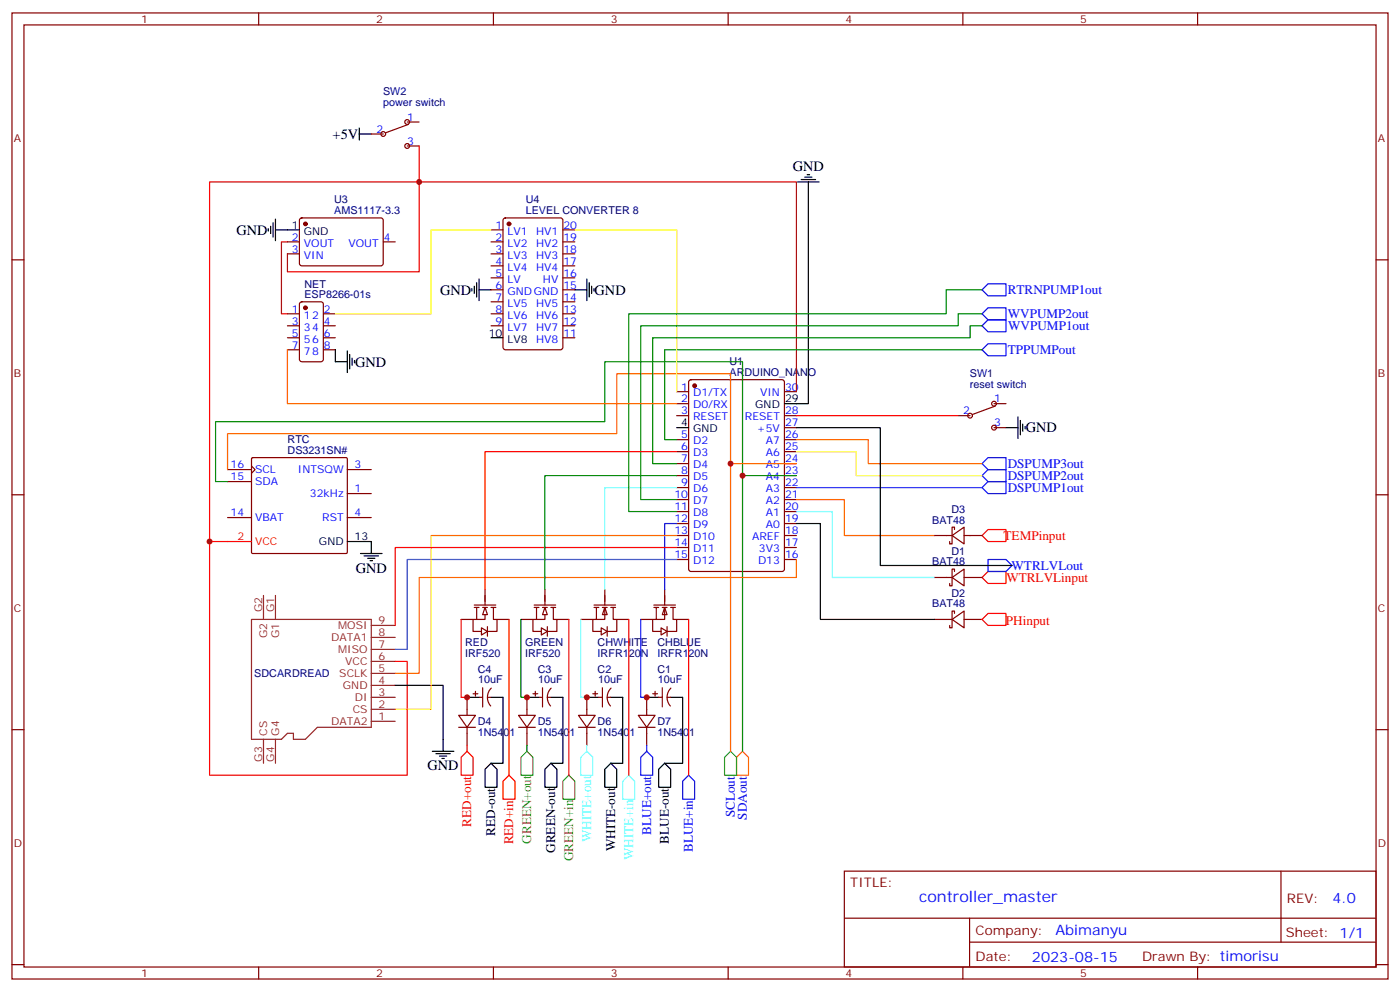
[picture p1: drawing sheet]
<svg xmlns="http://www.w3.org/2000/svg" width="412mm" height="292mm" viewBox="0 0 412 292" stroke-linecap="round" stroke-linejoin="round" font-family="sans-serif">
<g fill="none" stroke="#870000" stroke-width=".35">
<path d="M3.5 3.8h405.4v284.3h-405.4zM7.1 7.3h398.2v277.3h-398.2zM76.2 3.8v3.5M145.3 3.8v3.5M214.5 3.8v3.5M283.6 3.8v3.5M352.8 3.8v3.5M3.5 76.5h3.6M84.7 71.2h3.5M84.7 74.7h3.5M88.4 64.3l.5-.2 23.6 .1 .4 .6-.1 13-.6 .4h-23.6l-.4-.7v-12.7zM112.9 71.2h3.5"/>
<path d="M144.6 71.2h3.6M144.6 74.7h3.6M144.6 67.7h3.6M144.6 78.2h3.6M148.4 64.3l.5-.2h16.2l.7 .5v37.6l-.5 .7h-16.4l-.7-.4v-37.7zM165.8 71.2h3.5M165.8 74.7h3.5M165.8 67.7h3.5M165.8 78.2h3.5M405.3 76.5h3.6M84.7 92.4h3.5M84.7 95.9h3.5"/>
<path d="M84.7 99.4h3.5M88.4 89l.5-.2h5.6l.7 .5v16.5l-.4 .6-5.9 .1-.7-.5v-16.5zM95.2 92.4h3.6M95.2 95.9h3.6M95.2 99.4h3.6M144.6 92.4h3.6M144.6 95.9h3.6M144.6 81.8h3.6M144.6 85.3h3.6M144.6 88.8h3.6M165.8 92.4h3.5M165.8 95.9h3.5"/>
<path d="M165.8 99.4h3.5M165.8 81.8h3.5M165.8 85.3h3.5M165.8 88.8h3.5M84.7 102.9h3.5M95.2 102.9h3.6M199.3 115.3h3.5M199.3 118.8h3.5M203.1 112l.5-.2h26.8l.6 .4 .1 55.3-.5 .6-27 .1-.7-.5-.1-55.2zM231.1 115.3h3.5M67 138.2h7.1M74.1 137.2l1 1-1 1.1"/>
<path d="M74.1 134.9l.3-.2h27.7l.2 .3-.1 27.7-.2 .2h-27.7l-.2-.3zM102.3 138.2h7.1M199.3 122.3h3.5M199.3 129.4h3.5M199.3 132.9h3.5M199.3 136.5h3.5M199.3 140h3.5M231.1 122.3h3.5M231.1 129.4h3.5M231.1 132.9h3.5M231.1 136.5h3.5M231.1 140h3.5"/>
<path d="M231.1 125.9h3.5M3.5 145.6h3.6M67 152.3h7.1M67 141.7h7.1M102.3 145.3h7.1M102.3 152.3h7.1M199.3 143.5h3.5M199.3 147h3.5M199.3 150.6h3.5M199.3 154.1h3.5M199.3 157.6h3.5M231.1 143.5h3.5"/>
<path d="M231.1 147h3.5M231.1 150.6h3.5M231.1 154.1h3.5M231.1 157.6h3.5M405.3 145.6h3.6M199.3 161.1h3.5M199.3 164.7h3.5M231.1 161.1h3.5M231.1 164.7h3.5M275.2 182.3h5.3M280.5 182.3l3.5-2.5v5zM281.2 180.6v-.8h-.7v5h-.7v-.7"/>
<path d="M284 182.3h5.3M3.5 214.8h3.6M405.3 214.8h3.6M248.7 256.4h156.6v28.2h-156.6zM377.3 256.4v20.9M248.7 270.2h156.5M285.6 277.3h119.6M285.6 270.2v14.2M3.5 283.9h3.6M76.2 284.6v3.5M145.3 284.6v3.5M214.5 284.6v3.5"/>
<path d="M283.6 284.6v3.5M352.8 284.6v3.5M405.3 283.9h3.6"/>
</g>
<g fill="#870000" stroke="#870000" stroke-width=".35">
<circle cx="204.6" cy="113.5" r=".53"/>
<circle cx="90" cy="90.6" r=".53"/>
<circle cx="90" cy="65.9" r=".53"/>
<circle cx="149.9" cy="65.9" r=".53"/>
</g>
<g fill="none" stroke="#000" stroke-width=".35">
<path d="M234.9 53.6h6.4M236 52.8h4.2M237.1 52.1h2.1M237.8 51.4h.7M238.1 53.6v65.2h-7M79 67.3v.7M79.7 66.6v2.1M80.4 65.5v4.3M81.1 67.7h7.1M81.1 64.5v6.3M139 84.9v.8M139.7 84.2v2.2"/>
<path d="M140.4 83.2v4.2M141.1 85.3h3.5M141.1 82.1v6.4M144.6 99.4h3.6M169.3 85.3h3.6M172.9 82.1v6.4M173.6 83.2v4.2M174.3 84.2v2.2M175 84.9v.8M98.8 102.9v3.6h3.5M102.3 103.3v6.3M103 104.4v4.2"/>
<path d="M103.7 105.4v2.1M104.4 106.1v.7M199.3 125.9h3.5M102.3 159.4h7.1v3.5M106.2 162.9h6.3M107.2 163.6h4.3M108.3 164.3h2.1M109 165h.7M116.4 201.7h14.1v19.4M127.4 221.1h6.3M128.4 221.8h4.2M129.5 222.5h2.1"/>
<path d="M130.2 223.2h.7"/>
</g>
<g fill="none" stroke="#8c2424" stroke-width=".35">
<path d="M77.6 175.3v7M81.1 175.3v7M74.1 182.3h35.3v31.8h-15.9l-3.5 3.5h-3.6v-1.8h-1.7l-1.8 1.8h-8.8zM109.4 198.2h7M109.4 194.7h7M109.4 191.1h7M109.4 187.6h7M109.4 184.1h7M77.6 217.6v7M81.1 217.6v7M109.4 212.3h7M109.4 208.8h7"/>
<path d="M109.4 205.2h7M109.4 201.7h7"/>
</g>
<path d="M84.7 71.2h-1.8v21.2h1.8M84.7 74.7v5.3h38.8v-26.4h111.1v61.7" fill="none" stroke="#c00" stroke-width=".35"/>
<path d="M144.6 67.7h-17.6v24.7h-28.2" fill="none" stroke="#ff0" stroke-width=".35"/>
<path d="M123.5 53.6h-61.8v105.8h12.4M61.7 159.4v68.8h58.2v-33.5h-3.5" fill="none" stroke="#f00" stroke-width=".35"/>
<path d="M234.6 140h-15.9v-33.5h-40.5v17.6h-114.7v17.6h3.5" fill="none" stroke="#008700" stroke-width=".35"/>
<path d="M234.6 136.5h-19.4v-26.5h-33.5v17.6h-114.7v10.6" fill="none" stroke="#f60" stroke-width=".35"/>
<g fill="#fff" stroke="#870000" stroke-width=".35">
<path d="M195.8 178.8l.7 2.1h-1.4z"/>
<path d="M194.7 184.8l1.8 1-1.8 1.1z"/>
</g>
<path d="M192.6 178.1h6.4M192.6 178.8h1.4M193.3 178.8v3.5M195.1 178.8h1.4M195.8 178.8v3.5h-3.5v3.5h2.4M195.8 173.5v4.6M197.6 178.8h1.4M198.3 178.8v3.5h1v3.5h-2.8M188.7 182.3h3.6M196.5 184.4v2.9M199.3 182.3h3.5" fill="none" stroke="#870000" stroke-width=".35"/>
<g fill="#fff" stroke="#870000" stroke-width=".35">
<path d="M178.2 178.8l.7 2.1h-1.5z"/>
<path d="M177.1 184.8l1.8 1-1.8 1.1z"/>
</g>
<g fill="none" stroke="#870000" stroke-width=".35">
<path d="M157.3 178.1h6.4M157.3 178.8h1.4M158 178.8v3.5M159.8 178.8h1.4M160.5 178.8v3.5h-3.5v3.5h2.5M160.5 173.5v4.6M162.3 178.8h1.4M163 178.8v3.5h1v3.5h-2.8M175 178.1h6.3M175 178.8h1.4M175.7 178.8v3.5M177.4 178.8h1.5"/>
<path d="M178.2 178.8v3.5h-3.6v3.5h2.5M178.2 173.5v4.6M179.9 178.8h1.4M180.6 178.8v3.5h1.1v3.5h-2.8M153.5 182.3h3.5M161.2 184.4v2.9M164 182.3h3.6M171.1 182.3h3.5M178.9 184.4v2.9M181.7 182.3h3.5"/>
</g>
<g fill="#fff" stroke="#870000" stroke-width=".35">
<path d="M159.5 184.8l1.7 1-1.7 1.1z"/>
<path d="M160.5 178.8l.7 2.1h-1.4z"/>
</g>
<path d="M139.7 178.8h1.4M139.7 178.1h6.3M140.4 178.8v3.5M142.2 178.8h1.4M142.9 178.8v3.5h-3.6v3.5h2.5M142.9 173.5v4.6M144.6 178.8h1.4M145.3 178.8v3.5h1.1v3.5h-2.8M135.8 182.3h3.5M143.6 184.4v2.9M146.4 182.3h3.5" fill="none" stroke="#870000" stroke-width=".35"/>
<g fill="#fff" stroke="#870000" stroke-width=".35">
<path d="M141.8 184.8l1.8 1-1.8 1.1z"/>
<path d="M142.9 178.8l.7 2.1h-1.4z"/>
</g>
<g fill="none" stroke="#00f" stroke-width=".35">
<path d="M289.3 92.4l1.7-1.8h5.3v3.5h-5.3zM289.3 85.3l1.7-1.8h5.3v3.6h-5.3zM291 94.1h5.3v3.5h-5.3l-1.7-1.7zM289.3 102.9l1.7-1.7h5.3v3.5h-5.3zM289.3 140l1.7-1.8h5.3v3.5h-5.3zM291 134.7h5.3v3.5h-5.3l-1.7-1.7zM199.3 154.1h-3.5v19.4M291 141.7h5.3v3.6h-5.3l-1.7-1.8zM291 164.7h5.3l1.8 1.7-1.8 1.8h-5.3zM188.7 182.3v22.9h1.8M190.5 219.4v1.7M190.5 221.1l1.8 1.8v5.3h-3.6v-5.3z"/>
<path d="M202.8 228.2l1.8 1.7v5.3h-3.5v-5.3z"/>
</g>
<path d="M199.3 143.5h-21.1v30M171.1 182.3v22.9h1.8M172.9 219.4v1.7M172.9 221.1l1.7 1.8v5.3h-3.5v-5.3zM185.2 228.2l1.8 1.7v5.3h-3.6v-5.3z" fill="none" stroke="#6ff" stroke-width=".35"/>
<g fill="none" stroke="#f00" stroke-width=".35">
<path d="M123.5 43v10.6M199.3 132.9h-56.4v40.6M234.6 122.3h47.6M291 155.9h5.3v3.5h-5.3l-1.7-1.8zM199.3 161.1h-82.9v23M291 168.2h5.3v3.5h-5.3l-1.7-1.7zM135.8 182.3v22.9h1.8M149.9 182.3v45.9M167.6 182.3v45.9M185.2 182.3v45.9M202.8 182.3v45.9M291 180.6h5.3v3.5h-5.3l-1.7-1.8z"/>
<path d="M137.6 219.4v1.7M137.6 221.1l1.7 1.8v5.3h-3.5v-5.3zM149.9 228.2l1.8 1.7v5.3h-3.5v-5.3z"/>
</g>
<path d="M155.2 221.1l1.8 1.8v5.3h-3.5v-5.3zM167.6 228.2l1.7 1.7v5.3h-3.5v-5.3zM215.2 221.1l1.8 1.8v5.3h-3.6v-5.3z" fill="none" stroke="#690" stroke-width=".35"/>
<path d="M84.7 102.9v15.9h114.6M215.2 136.5v84.6M234.6 129.4h21.2v7.1h33.5M234.6 147h14.1v10.6h26.5M234.6 164.7v5.3h-111.1v28.2h-7.1M218.7 221.1l1.8 1.8v5.3h-3.5v-5.3z" fill="none" stroke="#f60" stroke-width=".35"/>
<g fill="none" stroke="#870000" stroke-width=".35">
<path d="M109.4 39.4h3.5M119.9 35.9h3.6M120.3 36.6l-6.7 2.5M119.9 43h3.6M292.8 118.8h3.5M293.2 119.5l-6.7 2.5M282.2 122.3h3.6M292.8 125.9h3.5M275.2 157.6h5.3M280.5 157.6l3.5-2.4v4.9zM281.2 155.9v-.7h-.7v4.9h-.7v-.7M284 157.6h5.3"/>
<path d="M275.2 170h5.3M280.5 170l3.5-2.5v4.9zM281.2 168.2v-.7h-.7v4.9h-.7v-.7M284 170h5.3M135.1 210.5h5l-2.5 3.6zM135.1 214.1h5M137.6 205.2v5.3M137.6 214.1v5.3M139.3 204.2h1.5M140.1 203.5v1.4M141.1 205.2h1.1M142.2 202.4v5.7"/>
<path d="M143.6 205.2h1M144.7 202.5a3.8 3.8 0 0 0-.1 5.3M152.8 210.5h4.9l-2.5 3.6zM152.8 214.1h4.9M155.2 205.2v5.3M155.2 214.1v5.3M157 204.2h1.4M157.7 203.5v1.4M158.7 205.2h1.1M159.8 202.4v5.7M161.2 205.2h1.1M162.4 202.5a3.8 3.8 0 0 0-.2 5.3"/>
<path d="M170.4 210.5h4.9l-2.4 3.6zM170.4 214.1h4.9M172.9 205.2v5.3M172.9 214.1v5.3M174.6 204.2h1.4M175.3 203.5v1.4M176.4 205.2h1M177.4 202.4v5.7M178.9 205.2h1M180 202.5a3.8 3.8 0 0 0-.2 5.3M188 210.5h5l-2.5 3.6zM188 214.1h5"/>
<path d="M190.5 205.2v5.3M190.5 214.1v5.3M192.3 204.2h1.4M193 203.5v1.4M194 205.2h1.1M195.1 202.4v5.7M196.5 205.2h1.1M197.6 202.5a3.8 3.8 0 0 0-.1 5.3"/>
<circle cx="112.9" cy="39.4" r=".71"/>
<circle cx="119.9" cy="35.9" r=".71"/>
<circle cx="119.9" cy="43" r=".71"/>
<circle cx="292.8" cy="118.8" r=".71"/>
<circle cx="285.8" cy="122.3" r=".71"/>
<circle cx="292.8" cy="125.9" r=".71"/>
</g>
<path d="M169.3 67.7h30v47.6M234.6 132.9h17.6v7.1h37.1" fill="none" stroke="#ff0" stroke-width=".35"/>
<g fill="none" stroke="#000" stroke-width=".35">
<path d="M105.8 39.4h3.6M105.8 37.7v3.5M234.6 125.9h24.7v40.5h38.8M296.3 125.9h3.6M299.9 122.7v6.3M300.6 123.8v4.2M301.3 124.8v2.1M302 125.5v.7M234.6 154.1h7.1v28.2h33.5M137.6 205.2h3.5M144.6 205.2h3.6v19.4h-3.6M155.2 205.2h3.5"/>
<path d="M162.3 205.2h3.5v19.4h-3.5M172.9 205.2h3.5M179.9 205.2h3.5v19.4h-3.5M190.5 205.2h3.5M197.6 205.2h3.5v19.4h-5.3M144.6 224.6l1.8 1.8v5.3h-3.5v-5.3zM162.3 224.6l1.7 1.8v5.3h-3.5v-5.3zM179.9 224.6l1.8 1.8v5.3h-3.5v-5.3zM195.8 224.6l1.8 1.8v5.3h-3.6v-5.3z"/>
</g>
<path d="M289.3 85.3h-10.6v7.1h-93.5v58.2h14.1M289.3 92.4h-7.1v3.5h-93.5v51.1h10.6M289.3 95.9h-3.5v3.5h-93.5v37.1h7M289.3 102.9h-93.5v26.5h3.5M199.3 140h-38.8v33.5M218.7 140v81.1M153.5 182.3v22.9h1.7M155.2 219.4v1.7" fill="none" stroke="#008700" stroke-width=".35"/>
<path d="M234.6 150.6h10.6v19.4h30" fill="none" stroke="#3cf" stroke-width=".35"/>
<path d="M234.6 143.5h54.7" fill="none" stroke="#03f" stroke-width=".35"/>
<path d="M199.3 164.7h-79.4v26.4h-3.5" fill="none" stroke="#06c" stroke-width=".35"/>
<path d="M199.3 157.6h-72.3v51.2h-10.6" fill="none" stroke="#fc0" stroke-width=".35"/>
<g fill="#c00">
<circle cx="61.7" cy="159.4" r=".88"/>
<circle cx="215.2" cy="136.5" r=".88"/>
<circle cx="218.7" cy="140" r=".88"/>
<circle cx="137.6" cy="205.2" r=".88"/>
<circle cx="190.5" cy="205.2" r=".88"/>
<circle cx="155.2" cy="205.2" r=".88"/>
<circle cx="172.9" cy="205.2" r=".88"/>
<circle cx="123.5" cy="53.6" r=".88"/>
</g>
<text font-size="4.6" fill="#00f" x="270.8" y="265.4">controller_master</text>
<g font-size="4.2">
<text x="98" y="40.9">+5V</text>
<text x="233.5" y="50.4">GND</text>
<text x="69.7" y="69.1">GND</text>
<text x="129.6" y="86.7">GND</text>
<text x="175.2" y="86.7">GND</text>
<text x="104.6" y="107.9">GND</text>
<text x="302.2" y="127.3">GND</text>
<text x="104.8" y="168.6">GND</text>
<text x="125.9" y="226.8">GND</text>
</g>
<g font-size="4.2" fill="#00f">
<text x="392.5" y="265.7">4.0</text>
<text x="310.9" y="275.2">Abimanyu</text>
<text x="304" y="283">2023-08-15</text>
</g>
<g font-size="3.9" fill="#00f">
<text x="296.8" y="86.5">RTRNPUMP1out</text>
<text x="296.9" y="93.6">WVPUMP2out</text>
<text x="297" y="97.1">WVPUMP1out</text>
<text x="296.8" y="104.1">TPPUMPout</text>
<text x="296.9" y="137.7">DSPUMP3out</text>
<text x="296.9" y="141.2">DSPUMP2out</text>
<text x="296.9" y="144.7">DSPUMP1out</text>
<text x="298" y="167.7">WTRLVLout</text>
<text x="191.8" y="245.6" transform="rotate(-90 191.8 245.6)">BLUE+out</text>
<text x="216.5" y="240.6" transform="rotate(-90 216.5 240.6)">SCLout</text>
<text x="220" y="241.2" transform="rotate(-90 220 241.2)">SDAout</text>
<text x="204.1" y="250.8" transform="rotate(-90 204.1 250.8)">BLUE+in</text>
</g>
<g font-size="3.9" fill="#f00">
<text x="295.6" y="158.9">TEMPinput</text>
<text x="296.4" y="171.3">WTRLVLinput</text>
<text x="296.3" y="184.1">PHinput</text>
<text x="138.8" y="243.3" transform="rotate(-90 138.8 243.3)">RED+out</text>
<text x="151.2" y="248.5" transform="rotate(-90 151.2 248.5)">RED+in</text>
</g>
<g font-size="3.9">
<text x="145.9" y="246" transform="rotate(-90 145.9 246)">RED-out</text>
<text x="163.5" y="251" transform="rotate(-90 163.5 251)">GREEN-out</text>
<text x="181.2" y="250.6" transform="rotate(-90 181.2 250.6)">WHITE-out</text>
<text x="197.1" y="248.3" transform="rotate(-90 197.1 248.3)">BLUE-out</text>
</g>
<g font-size="3.9" fill="#690">
<text x="156.5" y="248.4" transform="rotate(-90 156.5 248.4)">GREEN+out</text>
<text x="168.8" y="253.5" transform="rotate(-90 168.8 253.5)">GREEN+in</text>
</g>
<g font-size="3.9" fill="#6ff">
<text x="174.1" y="247.9" transform="rotate(-90 174.1 247.9)">WHITE+out</text>
<text x="186.5" y="253.1" transform="rotate(-90 186.5 253.1)">WHITE+in</text>
</g>
<g font-size="3.9" fill="#800">
<text x="250.5" y="261">TITLE:</text>
<text x="379.1" y="265.7">REV:</text>
<text x="287.4" y="275.2">Company:</text>
<text x="378.7" y="275.8">Sheet: 1/1</text>
<text x="287.4" y="282.9">Date:</text>
<text x="336.4" y="282.9">Drawn By: timorisu</text>
</g>
<g font-size="3.2" fill="#800">
<text x="41.6" y="6.8">1</text>
<text x="110.8" y="6.8">2</text>
<text x="179.9" y="6.8">3</text>
<text x="249.1" y="6.8">4</text>
<text x="318.2" y="6.8">5</text>
<text x="4.1" y="41.9">A</text>
<text x="405.9" y="41.9">A</text>
<text x="4.1" y="111.1">B</text>
<text x="405.9" y="111.1">B</text>
<text x="4.1" y="180.2">C</text>
<text x="405.9" y="180.2">C</text>
<text x="4.1" y="249.3">D</text>
<text x="405.9" y="249.3">D</text>
<text x="41.6" y="287.6">1</text>
<text x="110.8" y="287.6">2</text>
<text x="179.9" y="287.6">3</text>
<text x="249.1" y="287.6">4</text>
<text x="318.2" y="287.6">5</text>
</g>
<g font-size="3.2" fill="#000080">
<text x="112.9" y="28">SW2</text>
<text x="112.9" y="31.2">power switch</text>
<text x="98.4" y="59.9">U3</text>
<text x="154.9" y="59.9">U4</text>
<text x="98.4" y="63">AMS1117-3.3</text>
<text x="154.9" y="63">LEVEL CONVERTER 8</text>
<text x="89.7" y="87.7">ESP8266-01s</text>
<text x="89.7" y="84.7">NET</text>
<text x="214.9" y="107.6">U1</text>
<text x="214.9" y="110.7">ARDUINO_NANO</text>
<text x="285.7" y="110.9">SW1</text>
<text x="285.7" y="114.1">reset switch</text>
<text x="84.7" y="130.3">RTC</text>
<text x="84.7" y="133.5">DS3231SN#</text>
<text x="274.6" y="154.1">BAT48</text>
<text x="280.3" y="151">D3</text>
<text x="274.6" y="166.4">BAT48</text>
<text x="280.3" y="163.3">D1</text>
<text x="274.6" y="178.8">BAT48</text>
<text x="280.3" y="175.7">D2</text>
<text x="137" y="190.3">RED</text>
<text x="154.7" y="190.3">GREEN</text>
<text x="176" y="190.2">CHWHITE</text>
<text x="193.7" y="190.2">CHBLUE</text>
<text x="137" y="193.4">IRF520</text>
<text x="154.7" y="193.4">IRF520</text>
<text x="176" y="193.4">IRFR120N</text>
<text x="193.7" y="193.4">IRFR120N</text>
<text x="74.9" y="199.3">SDCARDREAD</text>
<text x="140.8" y="198.1">C4</text>
<text x="140.9" y="201.1">10uF</text>
<text x="158.4" y="198.1">C3</text>
<text x="158.5" y="201.1">10uF</text>
<text x="176" y="198.1">C2</text>
<text x="176.2" y="201.1">10uF</text>
<text x="193.7" y="198.1">C1</text>
<text x="193.8" y="201.1">10uF</text>
<text x="140.8" y="213.5">D4</text>
<text x="158.4" y="213.5">D5</text>
<text x="176" y="213.5">D6</text>
<text x="193.7" y="213.5">D7</text>
<text x="140.8" y="216.6">1N5401</text>
<text x="158.4" y="216.6">1N5401</text>
<text x="176" y="216.6">1N5401</text>
<text x="193.7" y="216.6">1N5401</text>
</g>
<g font-size="3.2" fill="#00f">
<text x="119.9" y="35.6">1</text>
<text x="110.9" y="39.1">2</text>
<text x="119.9" y="42.6">3</text>
<text x="86" y="70.8">2</text>
<text x="113.1" y="70.8">4</text>
<text x="146" y="70.8">2</text>
<text x="146" y="67.3">1</text>
<text x="149.5" y="69.1">LV1</text>
<text x="157.9" y="69.1">HV1</text>
<text x="166" y="67.3">20</text>
<text x="166" y="70.8">19</text>
<text x="86" y="74.4">3</text>
<text x="89.5" y="72.6">VOUT</text>
<text x="89.5" y="76.1">VIN</text>
<text x="102.6" y="72.6">VOUT</text>
<text x="146" y="77.9">4</text>
<text x="146" y="74.4">3</text>
<text x="149.5" y="76.1">LV3</text>
<text x="149.5" y="72.6">LV2</text>
<text x="157.9" y="72.6">HV2</text>
<text x="157.9" y="76.1">HV3</text>
<text x="166" y="74.4">18</text>
<text x="166" y="77.9">17</text>
<text x="146" y="81.4">5</text>
<text x="149.5" y="83.2">LV</text>
<text x="149.5" y="79.7">LV4</text>
<text x="157.9" y="79.7">HV4</text>
<text x="159.9" y="83.2">HV</text>
<text x="166" y="81.4">16</text>
<text x="146" y="88.5">7</text>
<text x="146" y="84.9">6</text>
<text x="149.5" y="86.7">GNDGND</text>
<text x="166" y="84.9">15</text>
<text x="166" y="88.5">14</text>
<text x="86" y="95.5">3</text>
<text x="86" y="92">1</text>
<text x="89.5" y="93.8">12</text>
<text x="95.4" y="92">2</text>
<text x="95.4" y="95.5">4</text>
<text x="146" y="95.5">9</text>
<text x="146" y="92">8</text>
<text x="149.5" y="93.8">LV6</text>
<text x="149.5" y="90.2">LV5</text>
<text x="157.9" y="90.2">HV5</text>
<text x="157.9" y="93.8">HV6</text>
<text x="166" y="92">13</text>
<text x="166" y="95.5">12</text>
<text x="86" y="99.1">5</text>
<text x="89.5" y="100.8">56</text>
<text x="89.5" y="97.3">34</text>
<text x="95.4" y="99.1">6</text>
<text x="149.5" y="97.3">LV7</text>
<text x="157.9" y="97.3">HV7</text>
<text x="157.9" y="100.8">HV8</text>
<text x="166" y="99.1">11</text>
<text x="86" y="102.6">7</text>
<text x="89.5" y="104.4">78</text>
<text x="95.4" y="102.6">8</text>
<text x="200.7" y="114.9">1</text>
<text x="200.7" y="118.5">2</text>
<text x="204.2" y="116.7">D1/TX</text>
<text x="223.9" y="116.7">VIN</text>
<text x="231.2" y="114.9">30</text>
<text x="292.8" y="118.5">1</text>
<text x="200.7" y="122">3</text>
<text x="204.2" y="120.2">D0/RX</text>
<text x="204.2" y="123.8">RESET</text>
<text x="219.4" y="123.8">RESET</text>
<text x="231.2" y="125.5">27</text>
<text x="231.2" y="122">28</text>
<text x="283.7" y="122">2</text>
<text x="292.8" y="125.5">3</text>
<text x="200.7" y="129">5</text>
<text x="204.2" y="130.8">D2</text>
<text x="223" y="127.3">+5V</text>
<text x="225.6" y="130.8">A7</text>
<text x="231.2" y="129">26</text>
<text x="67.9" y="137.9">16</text>
<text x="104.4" y="137.9">3</text>
<text x="200.7" y="132.6">6</text>
<text x="200.7" y="136.1">7</text>
<text x="204.2" y="134.3">D3</text>
<text x="204.2" y="137.9">D4</text>
<text x="225.6" y="137.9">A5</text>
<text x="225.6" y="134.3">A6</text>
<text x="231.2" y="136.1">24</text>
<text x="231.2" y="132.6">25</text>
<text x="67.9" y="141.4">15</text>
<text x="75.1" y="142.8">SDA</text>
<text x="75.1" y="139.3">SCL</text>
<text x="87.8" y="139.3">INTSQW</text>
<text x="200.7" y="139.6">8</text>
<text x="200.7" y="143.2">9</text>
<text x="204.2" y="141.4">D5</text>
<text x="225.6" y="141.4">A4</text>
<text x="231.2" y="143.2">22</text>
<text x="231.2" y="139.6">23</text>
<text x="91.3" y="146.3">32kHz</text>
<text x="104.4" y="144.9">1</text>
<text x="198.6" y="146.7">10</text>
<text x="204.2" y="144.9">D6</text>
<text x="204.2" y="148.4">D7</text>
<text x="225.6" y="148.4">A2</text>
<text x="225.6" y="144.9">A3</text>
<text x="231.2" y="146.7">21</text>
<text x="67.9" y="152">14</text>
<text x="75.1" y="153.4">VBAT</text>
<text x="94.9" y="153.4">RST</text>
<text x="104.4" y="152">4</text>
<text x="198.6" y="150.2">11</text>
<text x="198.6" y="153.7">12</text>
<text x="204.2" y="152">D8</text>
<text x="204.2" y="155.5">D9</text>
<text x="225.6" y="155.5">A0</text>
<text x="225.6" y="152">A1</text>
<text x="231.2" y="153.7">19</text>
<text x="231.2" y="150.2">20</text>
<text x="198.6" y="157.3">13</text>
<text x="198.6" y="160.8">14</text>
<text x="204.2" y="159">D10</text>
<text x="221.6" y="159">AREF</text>
<text x="231.2" y="160.8">17</text>
<text x="231.2" y="157.3">18</text>
<text x="198.6" y="164.3">15</text>
<text x="204.2" y="162.6">D11</text>
<text x="204.2" y="166.1">D12</text>
<text x="223.3" y="166.1">D13</text>
<text x="223.6" y="162.6">3V3</text>
<text x="231.2" y="164.3">16</text>
</g>
<g font-size="3.2">
<text x="86" y="67.3">1</text>
<text x="89.5" y="69.1">GND</text>
<text x="144" y="99.1">10</text>
<text x="149.5" y="100.8">LV8</text>
<text x="231.2" y="118.5">29</text>
<text x="200.7" y="125.5">4</text>
<text x="222.5" y="120.2">GND</text>
<text x="204.2" y="127.3">GND</text>
<text x="94" y="160.4">GND</text>
<text x="104.4" y="159">13</text>
</g>
<g font-size="3.2" fill="#f00">
<text x="69.9" y="159">2</text>
<text x="75.1" y="160.4">VCC</text>
</g>
<g font-size="3.2" fill="#8d2323">
<text x="77.3" y="180.2" transform="rotate(-90 77.3 180.2)">G2</text>
<text x="80.8" y="180.2" transform="rotate(-90 80.8 180.2)">G1</text>
<text x="99.6" y="185.1">MOSI</text>
<text x="111.5" y="183.7">9</text>
<text x="78.7" y="187.9" transform="rotate(-90 78.7 187.9)">G2</text>
<text x="82.2" y="187.9" transform="rotate(-90 82.2 187.9)">G1</text>
<text x="97.6" y="188.7">DATA1</text>
<text x="111.5" y="190.8">7</text>
<text x="111.5" y="187.3">8</text>
<text x="99.6" y="192.2">MISO</text>
<text x="101.7" y="195.7">VCC</text>
<text x="111.5" y="197.8">5</text>
<text x="111.5" y="194.3">6</text>
<text x="100" y="199.2">SCLK</text>
<text x="101" y="202.8">GND</text>
<text x="111.5" y="201.4">4</text>
<text x="103.9" y="209.8">CS</text>
<text x="104.5" y="206.3">DI</text>
<text x="111.5" y="208.4">2</text>
<text x="111.5" y="204.9">3</text>
<text x="97.6" y="213.4">DATA2</text>
<text x="111.5" y="211.9">1</text>
<text x="78.7" y="216.5" transform="rotate(-90 78.7 216.5)">CS</text>
<text x="82.2" y="216.5" transform="rotate(-90 82.2 216.5)">G4</text>
<text x="77.3" y="224.2" transform="rotate(-90 77.3 224.2)">G3</text>
<text x="80.8" y="224.2" transform="rotate(-90 80.8 224.2)">G4</text>
</g>
</svg>
